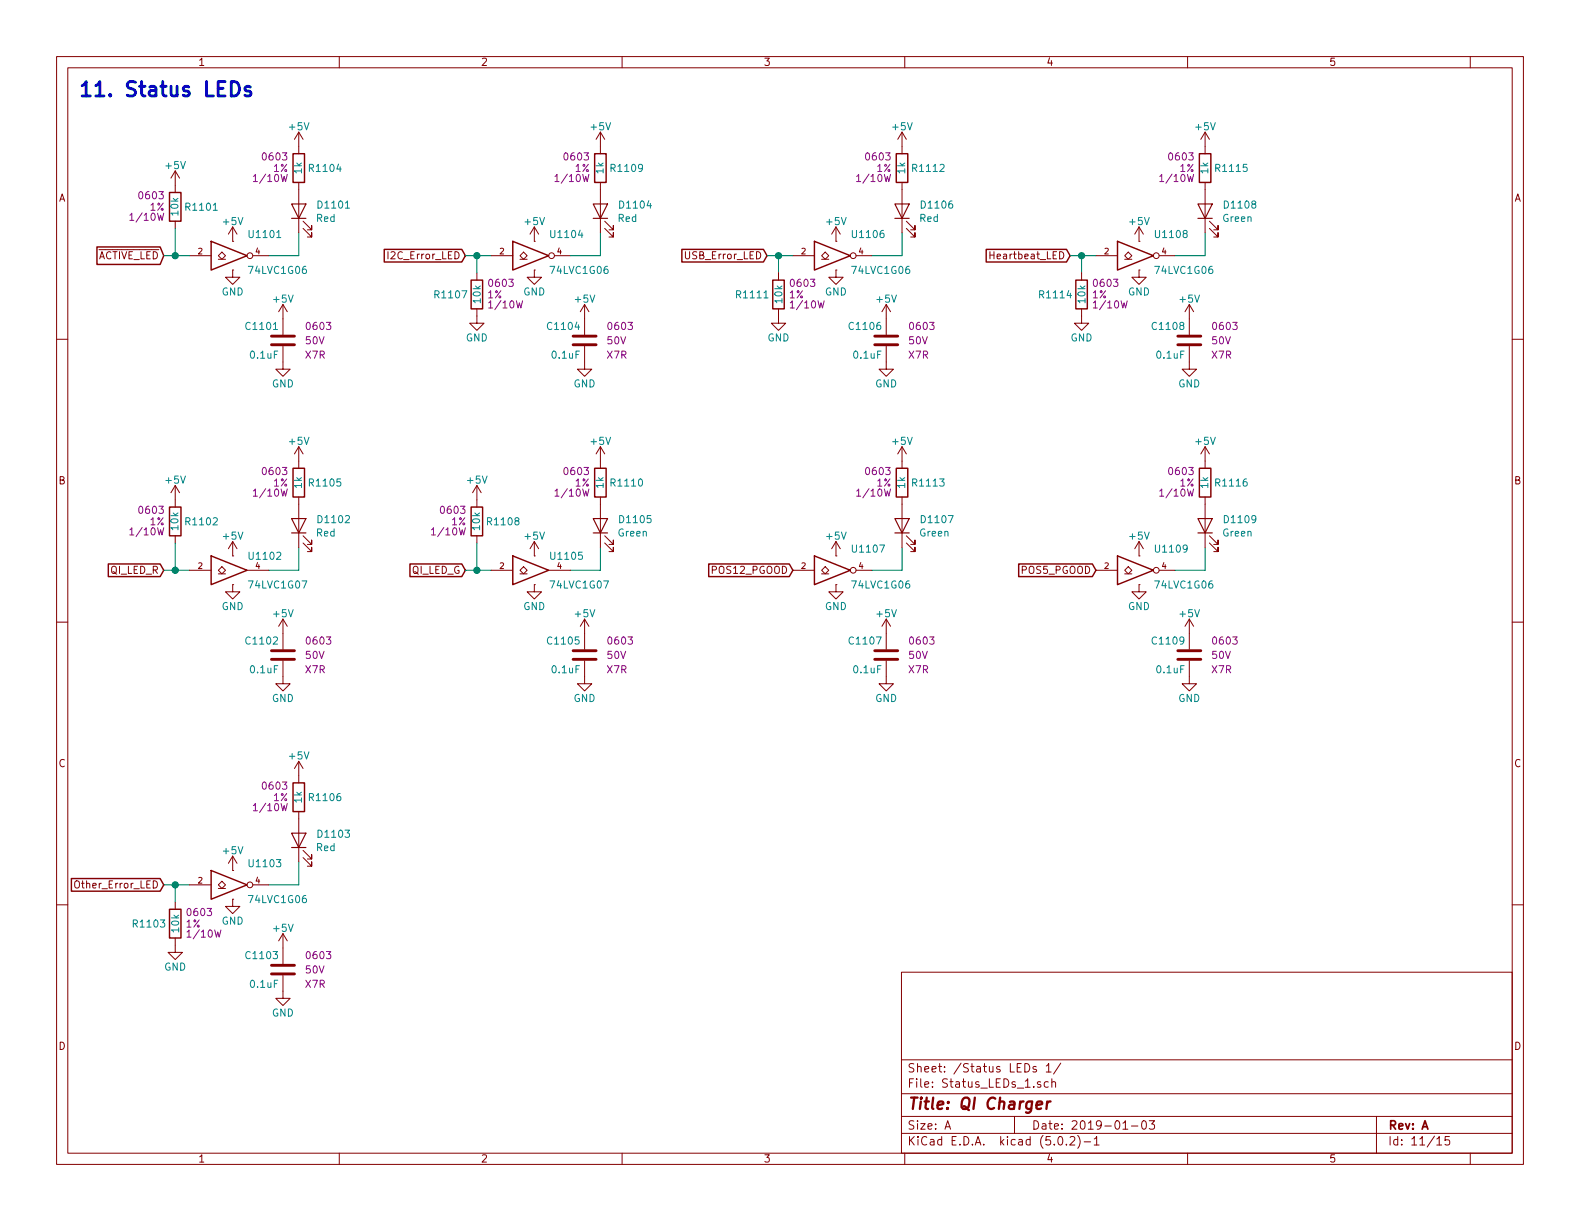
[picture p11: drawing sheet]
<svg xmlns="http://www.w3.org/2000/svg" width="279mm" height="216mm" viewBox="0 0 279 216" stroke-linecap="round" stroke-linejoin="round" font-family="sans-serif">
<g fill="none" stroke="#840000" stroke-width=".18">
<path d="M10 10h259.4v195.9h-259.4zM12 12h255.4v191.9h-255.4zM60 10v2M110 10v2M160 10v2M210 10v2M260 10v2M31 30.2v3.8M31 39.1v1.3M31 30.2l-.8 1.3M31 30.2l.7 1.3M52.8 23.4v3.8"/>
<path d="M52.8 32.3v8.8M52.8 23.4l-.7 1.2M52.8 23.4l.8 1.2M53.6 39.1l1.5 1.5v-.7v.7h-.7M106.2 23.4v3.8M106.2 32.3v8.8M106.2 23.4l-.8 1.2M106.2 23.4l.7 1.2M106.9 39.1l1.6 1.5v-.7v.7h-.8M159.5 23.4v3.8M159.5 32.3v8.8M159.5 23.4l-.8 1.2"/>
<path d="M159.5 23.4l.8 1.2M160.3 39.1l1.5 1.5v-.7v.7h-.8M213.1 23.4v3.8M213.1 32.3v8.8M213.1 23.4l-.8 1.2M213.1 23.4l.8 1.2M213.9 39.1l1.5 1.5v-.7v.7h-.8M10 60h2M33.5 45.2h3.8M38.6 45.8h1.3M39.2 44.6l.7 .6-.7 .6-.6-.6zM41.1 47.8h.1"/>
<path d="M41.1 42.7h.1M41.1 47.8v1.2h1.3l-1.3 1.3-1.2-1.3h1.2M41.1 40.1l-.7 1.3M41.1 40.1v2.6M41.1 40.1l.8 1.3M44.7 45.2h2.8M50 53.8v5.4M50 53.8l-.7 1.3M50 53.8l.8 1.3M53.6 40.4l1.5 1.5v-.8v.8h-.7M84.3 54.6v2.6h1.3l-1.3 1.2-1.2-1.2h1.2M84.3 48.3v1.2"/>
<path d="M86.9 45.2h3.8M91.9 45.8h1.3M92.6 44.6l.6 .6-.6 .6-.7-.6zM94.5 47.8h.1M94.5 42.7h.1M94.5 47.8v1.2h1.3l-1.3 1.3-1.3-1.3h1.3M94.5 40.1l-.8 1.3M94.5 40.1v2.6M94.5 40.1l.7 1.3M98 45.2h2.8M103.4 53.8v5.4M103.4 53.8l-.8 1.3"/>
<path d="M103.4 53.8l.7 1.3M106.9 40.4l1.6 1.5v-.8v.8h-.8M137.7 54.6v2.6h1.2l-1.2 1.2-1.3-1.2h1.3M137.7 48.3v1.2M140.2 45.2h3.8M145.3 45.8h1.3M145.9 44.6l.7 .6-.7 .6-.6-.6zM147.8 47.8h.1M147.8 42.7h.1M147.8 47.8v1.2h1.3l-1.3 1.3-1.2-1.3h1.2M147.8 40.1l-.7 1.3M147.8 40.1v2.6"/>
<path d="M147.8 40.1l.8 1.3M151.4 45.2h2.8M156.7 53.8v5.4M156.7 53.8l-.7 1.3M156.7 53.8l.8 1.3M160.3 40.4l1.5 1.5v-.8v.8h-.8M175.1 44.5v1.3M175.1 45.1h.7M191.3 54.6v2.6h1.2l-1.2 1.2-1.3-1.2h1.3M191.3 48.3v1.2M193.8 45.2h3.8M198.9 45.8h1.3"/>
<path d="M199.5 44.6l.7 .6-.7 .6-.6-.6zM201.4 47.8h.1M201.4 42.7h.1M201.4 47.8v1.2h1.3l-1.3 1.3-1.2-1.3h1.2M201.4 40.1l-.7 1.3M201.4 40.1v2.6M201.4 40.1l.8 1.3M205 45.2h2.8M210.3 53.8v5.4M210.3 53.8l-.8 1.3M210.3 53.8l.8 1.3M213.9 40.4l1.5 1.5v-.8v.8h-.8"/>
<path d="M267.4 60h2M50 61.2v4.1h1.3l-1.3 1.2-1.2-1.2h1.2M52.8 79v3.8M52.8 79l-.7 1.3M52.8 79l.8 1.3M103.4 61.2v4.1h1.2l-1.2 1.2-1.3-1.2h1.3M106.2 79v3.8M106.2 79l-.8 1.3M106.2 79l.7 1.3M156.7 61.2v4.1h1.3l-1.3 1.2-1.3-1.2h1.3M159.5 79v3.8M159.5 79l-.8 1.3"/>
<path d="M159.5 79l.8 1.3M210.3 61.2v4.1h1.3l-1.3 1.2-1.3-1.2h1.3M213.1 79v3.8M213.1 79l-.8 1.3M213.1 79l.8 1.3M31 85.9v3.8M31 94.7v1.3M31 85.9l-.8 1.2M31 85.9l.7 1.2M41.1 98.3h.1M41.1 95.8v2.5M41.1 95.8l-.7 1.2"/>
<path d="M41.1 95.8l.8 1.2M52.8 87.9v8.9M53.6 96l1.5 1.5v-.7v.7h-.7M53.6 94.7l1.5 1.6v-.8v.8h-.7M84.3 85.9v3.8M84.3 94.7v1.3M84.3 85.9l-.7 1.2M84.3 85.9l.8 1.2M94.5 98.3h.1M94.5 95.8v2.5M94.5 95.8l-.8 1.2M94.5 95.8l.7 1.2"/>
<path d="M106.2 87.9v8.9M106.9 96l1.6 1.5v-.7v.7h-.8M106.9 94.7l1.6 1.6v-.8v.8h-.8M147.8 98.3h.1M147.8 95.8v2.5M147.8 95.8l-.7 1.2M147.8 95.8l.8 1.2M159.5 87.9v8.9M160.3 96l1.5 1.5v-.7v.7h-.8M160.3 94.7l1.5 1.6v-.8v.8h-.8M201.4 98.3h.1M201.4 95.8v2.5"/>
<path d="M201.4 95.8l-.7 1.2M201.4 95.8l.8 1.2M213.1 87.9v8.9M213.9 96l1.5 1.5v-.7v.7h-.8M213.9 94.7l1.5 1.6v-.8v.8h-.8M10 110h2M33.5 100.8h3.8M38.6 100.8l.6-.6 .7 .6-.7 .7zM38.6 101.5h1.3M41.1 103.4v1.2h1.3l-1.3 1.3-1.2-1.3h1.2M41.1 103.4h.1M43.7 100.8h3.8"/>
<path d="M50 116.8v4.1h1.3l-1.3 1.3-1.2-1.3h1.2M50 109.5v5.3M50 109.5l-.7 1.2M50 109.5l.8 1.2M86.9 100.8h3.8M91.9 101.5h1.3M92.6 100.2l.6 .6-.6 .7-.7-.7zM94.5 103.4v1.2h1.3l-1.3 1.3-1.3-1.3h1.3M94.5 103.4h.1M97 100.8h3.8M103.4 116.8v4.1h1.2l-1.2 1.3-1.3-1.3h1.3M103.4 109.5v5.3"/>
<path d="M103.4 109.5l-.8 1.2M103.4 109.5l.7 1.2M140.2 100.8h3.8M145.3 100.8l.6-.6 .7 .6-.7 .7zM145.3 101.5h1.3M147.8 103.4h.1M147.8 103.4v1.2h1.3l-1.3 1.3-1.2-1.3h1.2M151.4 100.8h2.8M156.7 116.8v4.1h1.3l-1.3 1.3-1.3-1.3h1.3M156.7 109.5v5.3M156.7 109.5l-.7 1.2M156.7 109.5l.8 1.2"/>
<path d="M193.8 100.8h3.8M198.9 100.8l.6-.6 .7 .6-.7 .7zM198.9 101.5h1.3M201.4 103.4h.1M201.4 103.4v1.2h1.3l-1.3 1.3-1.2-1.3h1.2M205 100.8h2.8M210.3 116.8v4.1h1.3l-1.3 1.3-1.3-1.3h1.3M210.3 109.5v5.3M210.3 109.5l-.8 1.2M210.3 109.5l.8 1.2M267.4 110h2M52.8 134.6v3.8"/>
<path d="M52.8 134.6l-.7 1.3M52.8 134.6l.8 1.3M10 160h2M31 159.5v1.3M33.5 156.5h3.8M38.6 156.5l.6-.7 .7 .7-.7 .6zM38.6 157.1h1.3M41.1 159v1.3h1.3l-1.3 1.2-1.2-1.2h1.2M41.1 159h.1M41.1 153.9h.1M41.1 151.4v2.5M41.1 151.4l-.7 1.3"/>
<path d="M41.1 151.4l.8 1.3M44.7 156.5h2.8M52.8 143.5v8.9M53.6 151.6l1.5 1.6v-.8v.8h-.7M53.6 150.4l1.5 1.5v-.8v.8h-.7M267.4 160h2M31 165.9v2.5h1.3l-1.3 1.3-1.3-1.3h1.3M50 172.5v4h1.3l-1.3 1.3-1.2-1.3h1.2M50 165.1v5.3M50 165.1l-.7 1.3M50 165.1l.8 1.3M159.4 171.9h108v32h-108z"/>
<path d="M159.4 197.4h108M159.4 193.4h108M159.4 187.4h108M167.1 199.7l.5-1.5 .5 1.5M167.2 199.2h.8M179.4 197.4v3M183.2 188.6a.37 .37 0 0 0-.5 .2v.2l.5 .1 .1 .2-.2 .3-.4-.1M184 191.3a.37 .37 0 0 0-.6 .2l.1 .2 .5 .1 .1 .2-.2 .3-.5-.1M185 188.5l.4-.4v1.5M185 189.6h.9M185.4 191.3h-.5l-.2 .2v.6l.2 .2 .5-.1M186 191.4l.1-.1a.37 .37 0 0 1 .6 .2v.8"/>
<path d="M186 190.8v1.5M187.6 188l-1.3 1.9M198.6 199.7h.8M200.1 199.1h1.1M202 198.3l.4-.1a.94 .94 0 0 1 0 1.5 .82 .82 0 0 1-.4-1.4zM203.2 198.2h1l-.5 .6 .4 .1v.6l-.2 .2-.7-.2M243.4 197.4v6.5M60 203.9v2M110 203.9v2M159.4 200.4h108M160 203.9v2M187.2 201.1l.4-.1a.94 .94 0 0 1 0 1.5 .79 .79 0 0 1-.4-1.4z"/>
<path d="M188.6 202.3v.2M189.2 201.1l.2-.1h.4l.2 .1 .1 .3-.1 .2-.8 .9h.9M190.6 200.8a1.71 1.71 0 0 1 0 2.2M191.7 201.9h1.2M193.5 201.4l.4-.4v1.5M193.5 202.5h.9M210 203.9v2M254.1 201.4l.4-.4v1.5M254.1 202.5h.8M256.3 201h-.7l-.1 .7 .2-.2 .5 .1 .2 .2-.1 .5-.2 .2-.6-.2M260 203.9v2"/>
<circle cx="44.2" cy="45.2" r=".51"/>
<circle cx="97.5" cy="45.2" r=".51"/>
<circle cx="150.9" cy="45.2" r=".51"/>
<circle cx="204.5" cy="45.2" r=".51"/>
<circle cx="150.9" cy="100.8" r=".51"/>
<circle cx="204.5" cy="100.8" r=".51"/>
<circle cx="44.2" cy="156.5" r=".51"/>
</g>
<path d="M183.3 195.4l1-.2-.1-.4h-.5l-.4 .2v1l.2 .1 .6-.1M185.2 194.8l-.2 1.3M185.8 194.8a.55 .55 0 0 0-.7 .3" fill="none" stroke="#840000" stroke-width=".41"/>
<g fill="none" stroke="#840000" stroke-width=".25">
<path d="M30 34h2v5.1h-2zM51.8 27.2h2v5.1h-2zM105.2 27.2h2v5.1h-2zM158.5 27.2h2v5.1h-2zM212.1 27.2h2v5.1h-2zM17.1 43.7h11.2l.7 1.5-.7 1.6h-11.2zM37.3 42.7l6.4 2.5-6.4 2.6zM67.9 44.1h13.8l.6 1.1-.6 1.1h-13.8zM83.3 49.5h2v5.1h-2zM90.7 42.7l6.3 2.5-6.3 2.6zM120.6 44.1h14.4l.6 1.1-.6 1.1h-14.4zM136.7 49.5h2v5.1h-2z"/>
<path d="M144 42.7l6.4 2.5-6.4 2.6zM174.4 44.1h14.2l.6 1.1-.6 1.1h-14.2zM190.2 49.5h2.1v5.1h-2.1zM197.6 42.7l6.4 2.5-6.4 2.6zM19.2 99.7h9.1l.7 1.1-.7 1.2h-9.1zM30 89.7h2v5h-2zM37.3 98.3l6.4 2.5-6.4 2.6zM51.8 82.8h2v5.1h-2zM72.5 99.7h9.2l.6 1.1-.6 1.2h-9.2zM83.3 89.7h2v5h-2zM90.7 98.3l6.3 2.5-6.3 2.6zM105.2 82.8h2v5.1h-2z"/>
<path d="M125.3 99.7h14.3l.6 1.1-.6 1.2h-14.3zM144 98.3l6.4 2.5-6.4 2.6zM158.5 82.8h2v5.1h-2zM180.1 99.7h13.1l.6 1.1-.6 1.2h-13.1zM197.6 98.3l6.4 2.5-6.4 2.6zM212.1 82.8h2v5.1h-2zM51.8 138.4h2v5.1h-2zM12.6 155.3h15.7l.7 1.2-.7 1.1h-15.7zM37.3 153.9l6.4 2.6-6.4 2.5zM30 160.8h2v5.1h-2z"/>
</g>
<g fill="none" stroke="#008400" stroke-width=".18">
<path d="M29 45.2h4.5M31 40.4v4.8M52.8 41.1v4.1h-5.3M82.3 45.2h4.6M84.3 45.2v3.1M106.2 41.1v4.1h-5.4M135.6 45.2h4.6M137.7 45.2v3.1M159.5 41.1v4.1h-5.3M189.2 45.2h4.6M191.3 45.2v3.1M213.1 41.1v4.1h-5.3"/>
<path d="M31 96v4.8M52.8 96.8v4h-5.3M84.3 96v4.8M106.2 96.8v4h-5.4M159.5 96.8v4h-5.3M213.1 96.8v4h-5.3M29 100.8h4.5M82.3 100.8h4.6M29 156.5h4.5M31 156.5v3M52.8 152.4v4.1h-5.3"/>
</g>
<g fill="#008400" stroke="#008400" stroke-width=".25">
<circle cx="31" cy="45.2" r=".51"/>
<circle cx="84.3" cy="45.2" r=".51"/>
<circle cx="137.7" cy="45.2" r=".51"/>
<circle cx="191.3" cy="45.2" r=".51"/>
<circle cx="31" cy="100.8" r=".51"/>
<circle cx="84.3" cy="100.8" r=".51"/>
<circle cx="31" cy="156.5" r=".51"/>
</g>
<g fill="none" stroke="#840000" stroke-width=".51">
<path d="M48 59.4h4.1M101.3 59.4h4.1M154.7 59.4h4M208.3 59.4h4M48 61h4.1M101.3 61h4.1M154.7 61h4M208.3 61h4M48 116.6h4.1M48 115.1h4.1M101.3 116.6h4.1M101.3 115.1h4.1"/>
<path d="M154.7 116.6h4M154.7 115.1h4M208.3 116.6h4M208.3 115.1h4M48 172.2h4.1M48 170.7h4.1"/>
</g>
<g fill="none" stroke="#840000" stroke-width=".2">
<path d="M51.6 36.1h2.5l-1.3 2.5zM51.6 38.6h2.5M104.9 36.1h2.5l-1.2 2.5zM104.9 38.6h2.5M158.2 36.1h2.6l-1.3 2.5zM158.2 38.6h2.6M211.8 36.1h2.6l-1.3 2.5zM211.8 38.6h2.6M51.6 91.7h2.5l-1.3 2.5zM51.6 94.2h2.5M104.9 91.7h2.5l-1.2 2.5zM104.9 94.2h2.5"/>
<path d="M158.2 91.7h2.6l-1.3 2.5zM158.2 94.2h2.6M211.8 91.7h2.6l-1.3 2.5zM211.8 94.2h2.6M51.6 147.3h2.5l-1.3 2.6zM51.6 149.9h2.5"/>
</g>
<path d="M40.9 14.4a1.31 1.31 0 0 1 1.3 .7 1.31 1.31 0 0 1-.1 1.5l-.2 .2-.4 .2h-.6zM44.3 15.4l-.6-.1-.4 .3 .1 .4 .9 .2 .1 .3-.1 .3-.3 .2-.7-.2" fill="none" stroke="#0000c2" stroke-width=".51"/>
<text font-size="3.5" fill="#0000c2" x="13.7" y="17.1">11. Status LEDs</text>
<text font-size="2.8" fill="#840000" x="160.4" y="196.2">Title: QI Charger</text>
<g font-size="2.1" fill="#840000">
<text x="160.4" y="189.6">Sheet: /Status LEDs 1/</text>
<text x="160.4" y="192.3">File: Status_LEDs_1.sch</text>
<text x="160.4" y="202.5">KiCad E.D.A. kicad (5.0.2)-1</text>
<text x="160.4" y="199.7">Size: A</text>
<text x="182.4" y="199.7">Date: 2019-01-03</text>
<text x="245.4" y="199.7">Rev: A</text>
<text x="245.4" y="202.5">Id: 11/15</text>
</g>
<g font-size="1.8" fill="#840000">
<text x="35" y="11.6">1</text>
<text x="85" y="11.6">2</text>
<text x="135" y="11.6">3</text>
<text x="185" y="11.6">4</text>
<text x="235" y="11.6">5</text>
<text x="10.4" y="35.6">A</text>
<text x="267.8" y="35.6">A</text>
<text x="17.2" y="45.8">ACTIVE_LED</text>
<text x="68.9" y="45.8">I2C_Error_LED</text>
<text x="121.3" y="45.8">USB_Error_LED</text>
<text x="175.8" y="45.8">Heartbeat_LED</text>
<text x="10.4" y="85.6">B</text>
<text x="267.8" y="85.6">B</text>
<text x="19.5" y="101.5">QI_LED_R</text>
<text x="72.8" y="101.5">QI_LED_G</text>
<text x="126.2" y="101.5">POS12_PGOOD</text>
<text x="180.7" y="101.5">POS5_PGOOD</text>
<text x="10.4" y="135.6">C</text>
<text x="267.8" y="135.6">C</text>
<text x="13.6" y="157.1">Other_Error_LED</text>
<text x="10.4" y="185.6">D</text>
<text x="267.8" y="185.6">D</text>
<text x="35" y="205.5">1</text>
<text x="85" y="205.5">2</text>
<text x="135" y="205.5">3</text>
<text x="185" y="205.5">4</text>
<text x="235" y="205.5">5</text>
</g>
<g font-size="1.8" fill="#008484">
<text x="51.2" y="23">+5V</text>
<text x="104.6" y="23">+5V</text>
<text x="157.9" y="23">+5V</text>
<text x="211.5" y="23">+5V</text>
<text x="29.4" y="29.9">+5V</text>
<text x="53.4" y="30.7" transform="rotate(-90 53.4 30.7)">1k</text>
<text x="54.9" y="30.4">R1104</text>
<text x="106.7" y="30.7" transform="rotate(-90 106.7 30.7)">1k</text>
<text x="108.2" y="30.4">R1109</text>
<text x="160.1" y="30.7" transform="rotate(-90 160.1 30.7)">1k</text>
<text x="161.6" y="30.4">R1112</text>
<text x="213.7" y="30.7" transform="rotate(-90 213.7 30.7)">1k</text>
<text x="215.2" y="30.4">R1115</text>
<text x="31.5" y="38" transform="rotate(-90 31.5 38)">10k</text>
<text x="33" y="37.3">R1101</text>
<text x="39.5" y="39.8">+5V</text>
<text x="56" y="39.2">Red</text>
<text x="56.4" y="36.9">D1101</text>
<text x="92.9" y="39.8">+5V</text>
<text x="109.3" y="39.2">Red</text>
<text x="109.8" y="36.9">D1104</text>
<text x="146.2" y="39.8">+5V</text>
<text x="162.6" y="39.2">Red</text>
<text x="163.1" y="36.9">D1106</text>
<text x="199.8" y="39.8">+5V</text>
<text x="216.3" y="39.2">Green</text>
<text x="216.7" y="36.9">D1108</text>
<text x="44.2" y="42.1">U1101</text>
<text x="97.6" y="42.1">U1104</text>
<text x="150.9" y="42.1">U1106</text>
<text x="204.5" y="42.1">U1108</text>
<text x="39.2" y="52.2">GND</text>
<text x="44.2" y="48.4">74LVC1G06</text>
<text x="48.4" y="53.5">+5V</text>
<text x="77.1" y="52.8">R1107</text>
<text x="85" y="53.5" transform="rotate(-90 85 53.5)">10k</text>
<text x="92.5" y="52.2">GND</text>
<text x="97.5" y="48.4">74LVC1G06</text>
<text x="101.8" y="53.5">+5V</text>
<text x="130.4" y="52.8">R1111</text>
<text x="138.4" y="53.5" transform="rotate(-90 138.4 53.5)">10k</text>
<text x="145.9" y="52.2">GND</text>
<text x="150.9" y="48.4">74LVC1G06</text>
<text x="155.1" y="53.5">+5V</text>
<text x="184" y="52.8">R1114</text>
<text x="191.9" y="53.5" transform="rotate(-90 191.9 53.5)">10k</text>
<text x="199.5" y="52.2">GND</text>
<text x="204.5" y="48.4">74LVC1G06</text>
<text x="208.7" y="53.5">+5V</text>
<text x="43.7" y="58.3">C1101</text>
<text x="97" y="58.3">C1104</text>
<text x="150.4" y="58.3">C1106</text>
<text x="204" y="58.3">C1108</text>
<text x="44.4" y="63.4">0.1uF</text>
<text x="82.4" y="60.4">GND</text>
<text x="97.7" y="63.4">0.1uF</text>
<text x="135.7" y="60.4">GND</text>
<text x="151.1" y="63.4">0.1uF</text>
<text x="189.3" y="60.4">GND</text>
<text x="204.6" y="63.4">0.1uF</text>
<text x="48.1" y="68.5">GND</text>
<text x="101.4" y="68.5">GND</text>
<text x="154.8" y="68.5">GND</text>
<text x="208.4" y="68.5">GND</text>
<text x="51.2" y="78.7">+5V</text>
<text x="104.6" y="78.7">+5V</text>
<text x="157.9" y="78.7">+5V</text>
<text x="211.5" y="78.7">+5V</text>
<text x="29.4" y="85.5">+5V</text>
<text x="53.4" y="86.3" transform="rotate(-90 53.4 86.3)">1k</text>
<text x="54.9" y="86">R1105</text>
<text x="82.7" y="85.5">+5V</text>
<text x="106.7" y="86.3" transform="rotate(-90 106.7 86.3)">1k</text>
<text x="108.2" y="86">R1110</text>
<text x="160.1" y="86.3" transform="rotate(-90 160.1 86.3)">1k</text>
<text x="161.6" y="86">R1113</text>
<text x="213.7" y="86.3" transform="rotate(-90 213.7 86.3)">1k</text>
<text x="215.2" y="86">R1116</text>
<text x="31.5" y="93.7" transform="rotate(-90 31.5 93.7)">10k</text>
<text x="33" y="92.9">R1102</text>
<text x="39.5" y="95.4">+5V</text>
<text x="56" y="94.9">Red</text>
<text x="56.4" y="92.5">D1102</text>
<text x="84.9" y="93.7" transform="rotate(-90 84.9 93.7)">10k</text>
<text x="86.4" y="92.9">R1108</text>
<text x="92.9" y="95.4">+5V</text>
<text x="109.4" y="94.9">Green</text>
<text x="109.8" y="92.5">D1105</text>
<text x="146.2" y="95.4">+5V</text>
<text x="162.7" y="94.9">Green</text>
<text x="163.1" y="92.5">D1107</text>
<text x="199.8" y="95.4">+5V</text>
<text x="216.3" y="94.9">Green</text>
<text x="216.7" y="92.5">D1109</text>
<text x="44.2" y="99">U1102</text>
<text x="97.6" y="99">U1105</text>
<text x="150.9" y="97.7">U1107</text>
<text x="204.5" y="97.7">U1109</text>
<text x="39.2" y="107.9">GND</text>
<text x="44.2" y="104.1">74LVC1G07</text>
<text x="92.5" y="107.9">GND</text>
<text x="97.5" y="104.1">74LVC1G07</text>
<text x="145.9" y="107.9">GND</text>
<text x="150.9" y="104.1">74LVC1G06</text>
<text x="199.5" y="107.9">GND</text>
<text x="204.5" y="104.1">74LVC1G06</text>
<text x="43.7" y="114">C1102</text>
<text x="48.4" y="109.1">+5V</text>
<text x="97" y="114">C1105</text>
<text x="101.8" y="109.1">+5V</text>
<text x="150.4" y="114">C1107</text>
<text x="155.1" y="109.1">+5V</text>
<text x="204" y="114">C1109</text>
<text x="208.7" y="109.1">+5V</text>
<text x="44.4" y="119">0.1uF</text>
<text x="97.7" y="119">0.1uF</text>
<text x="151.1" y="119">0.1uF</text>
<text x="204.6" y="119">0.1uF</text>
<text x="48.1" y="124.1">GND</text>
<text x="101.4" y="124.1">GND</text>
<text x="154.8" y="124.1">GND</text>
<text x="208.4" y="124.1">GND</text>
<text x="51.2" y="134.3">+5V</text>
<text x="53.4" y="141.9" transform="rotate(-90 53.4 141.9)">1k</text>
<text x="54.9" y="141.7">R1106</text>
<text x="56.4" y="148.1">D1103</text>
<text x="39.5" y="151.1">+5V</text>
<text x="44.2" y="153.3">U1103</text>
<text x="56" y="150.5">Red</text>
<text x="44.2" y="159.7">74LVC1G06</text>
<text x="23.7" y="164">R1103</text>
<text x="31.7" y="164.8" transform="rotate(-90 31.7 164.8)">10k</text>
<text x="39.2" y="163.5">GND</text>
<text x="48.4" y="164.8">+5V</text>
<text x="29" y="171.6">GND</text>
<text x="43.7" y="169.6">C1103</text>
<text x="44.4" y="174.7">0.1uF</text>
<text x="48.1" y="179.8">GND</text>
</g>
<g font-size="1.8" fill="#840084">
<text x="46.6" y="28.4">0603</text>
<text x="99.9" y="28.4">0603</text>
<text x="153.3" y="28.4">0603</text>
<text x="206.9" y="28.4">0603</text>
<text x="24.8" y="35.2">0603</text>
<text x="45.2" y="32.2">1/10W</text>
<text x="48.4" y="30.4">1%</text>
<text x="98.6" y="32.2">1/10W</text>
<text x="101.7" y="30.4">1%</text>
<text x="151.9" y="32.2">1/10W</text>
<text x="155" y="30.4">1%</text>
<text x="205.5" y="32.2">1/10W</text>
<text x="208.6" y="30.4">1%</text>
<text x="23.4" y="39">1/10W</text>
<text x="26.5" y="37.3">1%</text>
<text x="86.2" y="52.8">1%</text>
<text x="86.6" y="50.7">0603</text>
<text x="139.6" y="52.8">1%</text>
<text x="140" y="50.7">0603</text>
<text x="193.2" y="52.8">1%</text>
<text x="193.6" y="50.7">0603</text>
<text x="54.4" y="58.3">0603</text>
<text x="86.8" y="54.5">1/10W</text>
<text x="107.7" y="58.3">0603</text>
<text x="140.2" y="54.5">1/10W</text>
<text x="161.1" y="58.3">0603</text>
<text x="193.8" y="54.5">1/10W</text>
<text x="214.7" y="58.3">0603</text>
<text x="54.1" y="63.4">X7R</text>
<text x="54.1" y="60.9">50V</text>
<text x="107.4" y="63.4">X7R</text>
<text x="107.4" y="60.9">50V</text>
<text x="160.7" y="63.4">X7R</text>
<text x="160.8" y="60.9">50V</text>
<text x="214.3" y="63.4">X7R</text>
<text x="214.4" y="60.9">50V</text>
<text x="46.6" y="84">0603</text>
<text x="99.9" y="84">0603</text>
<text x="153.3" y="84">0603</text>
<text x="206.9" y="84">0603</text>
<text x="45.2" y="87.8">1/10W</text>
<text x="48.4" y="86">1%</text>
<text x="98.6" y="87.8">1/10W</text>
<text x="101.7" y="86">1%</text>
<text x="151.9" y="87.8">1/10W</text>
<text x="155" y="86">1%</text>
<text x="205.5" y="87.8">1/10W</text>
<text x="208.6" y="86">1%</text>
<text x="23.4" y="94.7">1/10W</text>
<text x="24.8" y="90.9">0603</text>
<text x="26.5" y="92.9">1%</text>
<text x="76.7" y="94.7">1/10W</text>
<text x="78.1" y="90.9">0603</text>
<text x="79.9" y="92.9">1%</text>
<text x="54.4" y="114">0603</text>
<text x="107.7" y="114">0603</text>
<text x="161.1" y="114">0603</text>
<text x="214.7" y="114">0603</text>
<text x="54.1" y="119">X7R</text>
<text x="54.1" y="116.5">50V</text>
<text x="107.4" y="119">X7R</text>
<text x="107.4" y="116.5">50V</text>
<text x="160.7" y="119">X7R</text>
<text x="160.8" y="116.5">50V</text>
<text x="214.3" y="119">X7R</text>
<text x="214.4" y="116.5">50V</text>
<text x="45.2" y="143.4">1/10W</text>
<text x="46.6" y="139.6">0603</text>
<text x="48.4" y="141.7">1%</text>
<text x="33.3" y="162">0603</text>
<text x="32.9" y="164">1%</text>
<text x="33.5" y="165.8">1/10W</text>
<text x="54.1" y="172.1">50V</text>
<text x="54.4" y="169.6">0603</text>
<text x="54.1" y="174.7">X7R</text>
</g>
<g font-size="1.4" fill="#840000">
<text x="35.1" y="45">2</text>
<text x="45.2" y="45">4</text>
<text x="88.4" y="45">2</text>
<text x="98.6" y="45">4</text>
<text x="141.7" y="45">2</text>
<text x="151.9" y="45">4</text>
<text x="195.3" y="45">2</text>
<text x="205.5" y="45">4</text>
<text x="35.1" y="100.6">2</text>
<text x="45.2" y="100.6">4</text>
<text x="88.4" y="100.6">2</text>
<text x="98.6" y="100.6">4</text>
<text x="141.7" y="100.6">2</text>
<text x="151.9" y="100.6">4</text>
<text x="195.3" y="100.6">2</text>
<text x="205.5" y="100.6">4</text>
<text x="35.1" y="156.2">2</text>
<text x="45.2" y="156.2">4</text>
</g>
</svg>
